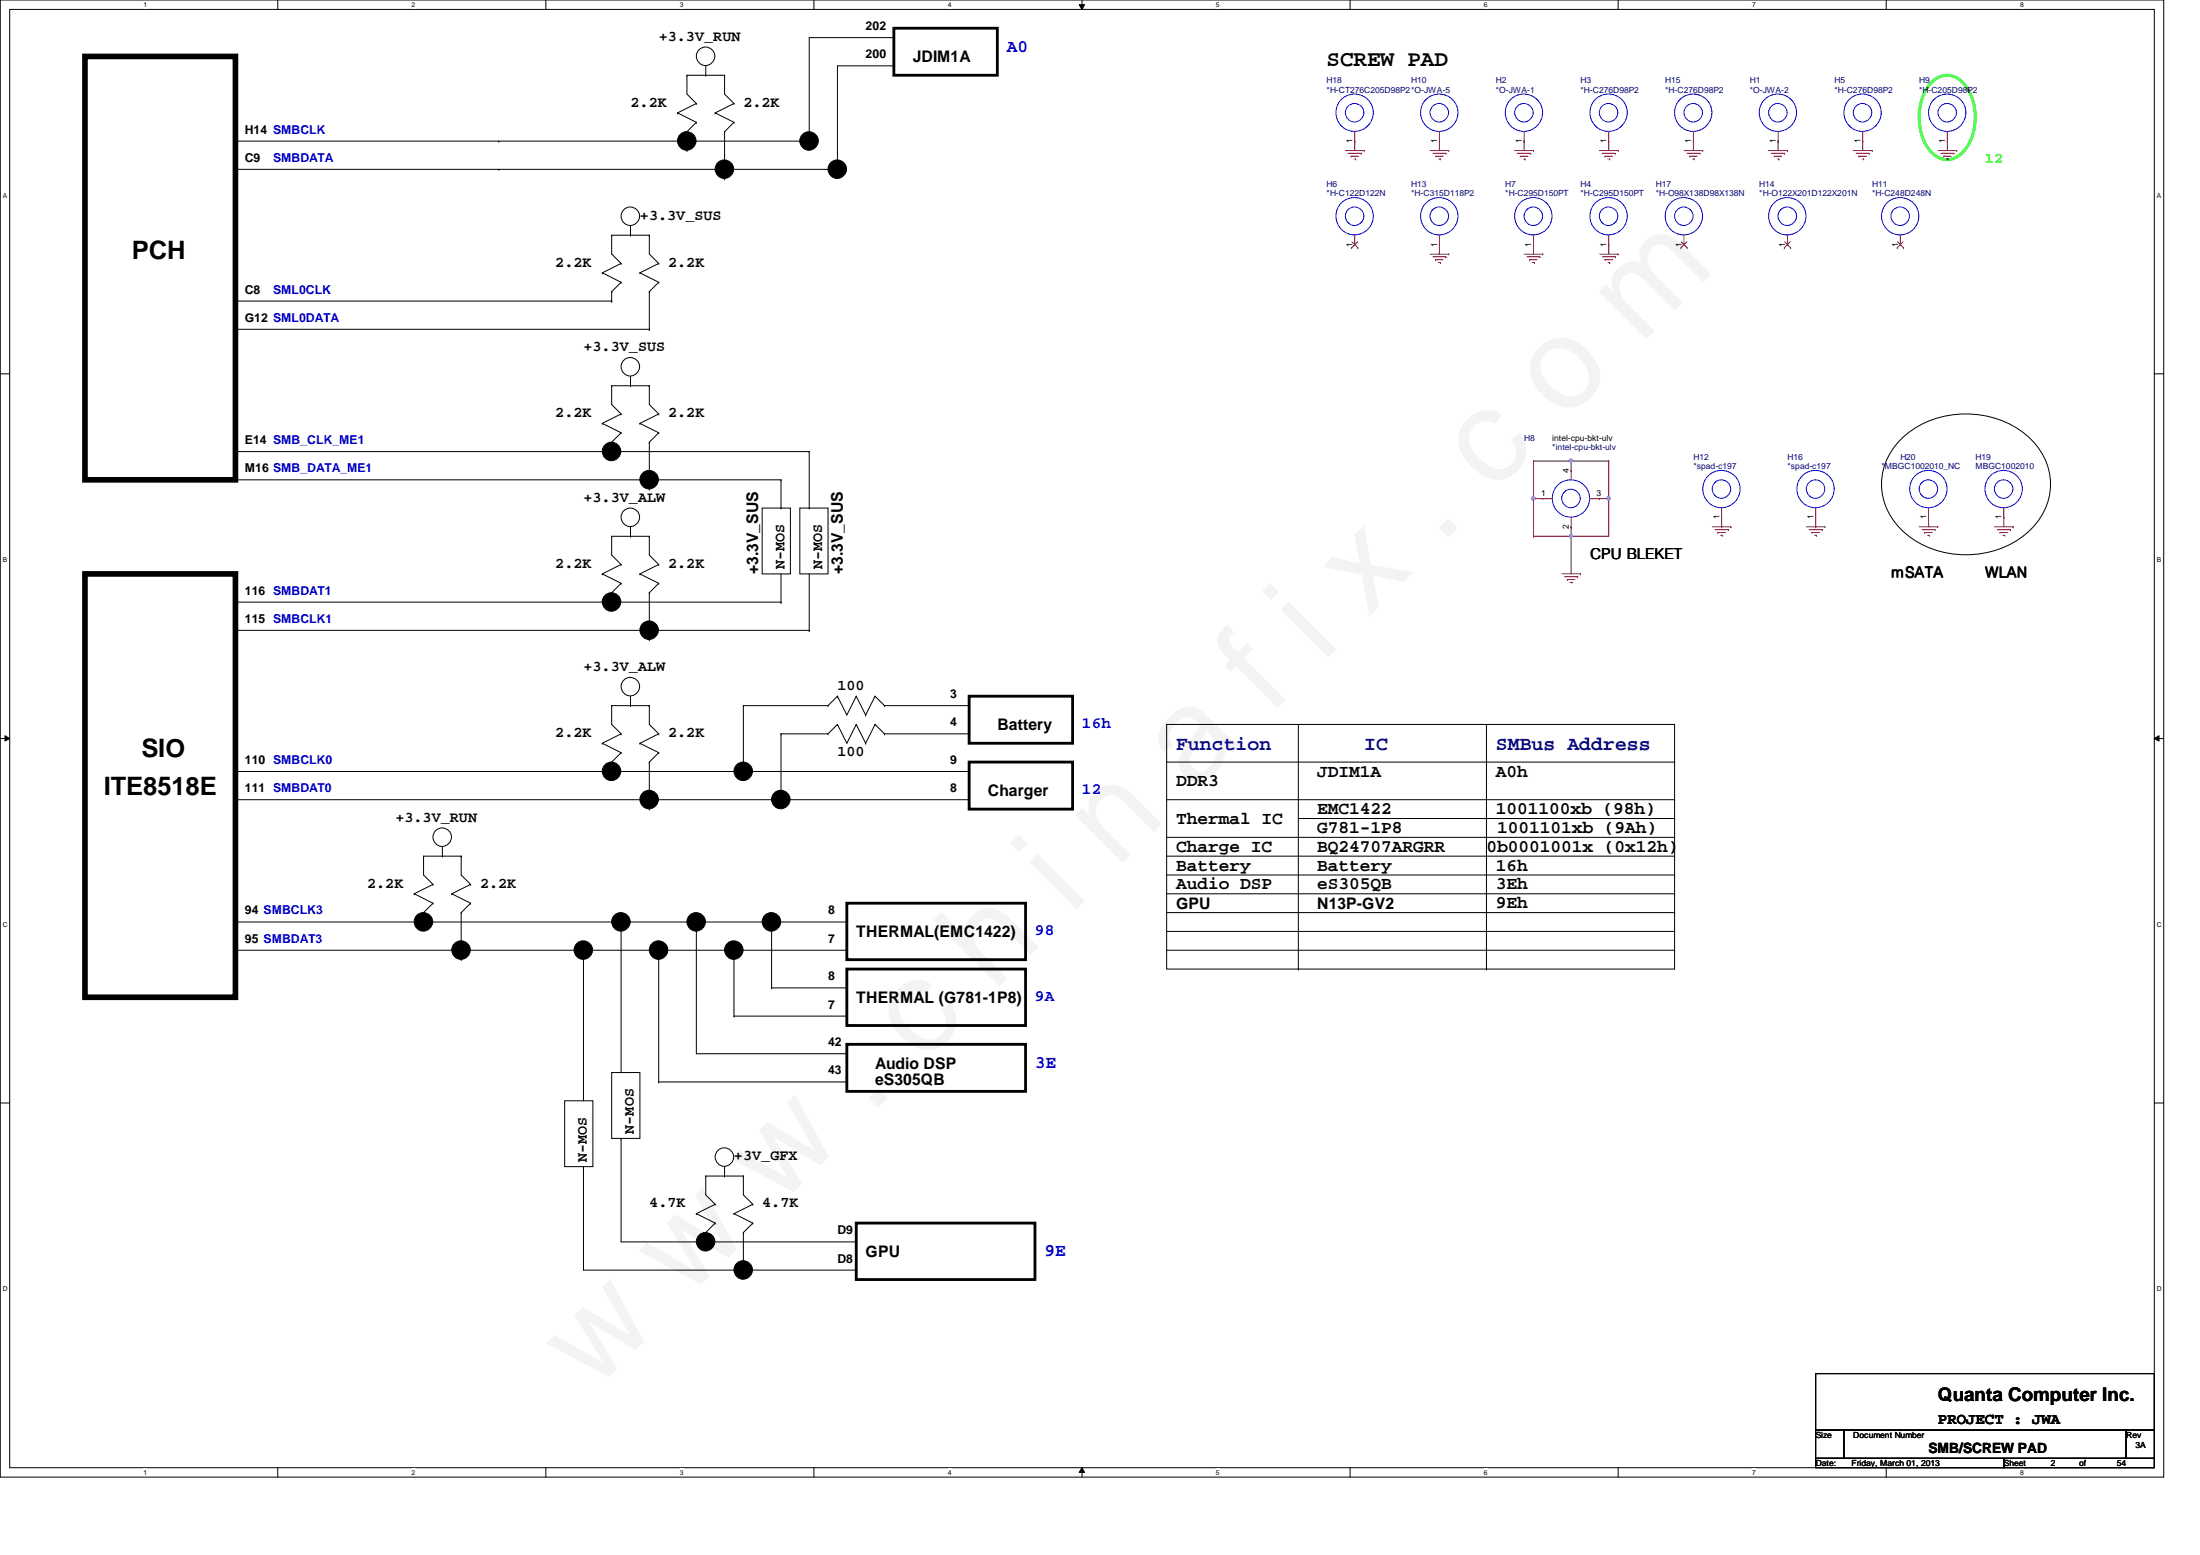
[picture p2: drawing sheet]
<svg xmlns="http://www.w3.org/2000/svg" width="297mm" height="210mm" viewBox="0 0 297 210" stroke-linecap="round" stroke-linejoin="round" font-family="sans-serif">
<path d="M0 0h292.1v199.4h-292.1zM1.3 1.3h289.6v196.8h-289.6z" fill="none" stroke="#000" stroke-width=".14"/>
<g fill="#fff">
<path d="M19.4 .1h.5v1h-.5z"/>
<path d="M19.4 198.2h.5v1.1h-.5z"/>
</g>
<path d="M37.5 0v1.3M37.5 198.1v1.3" fill="none" stroke="#000" stroke-width=".14"/>
<g fill="#fff">
<path d="M55.6 .1h.5v1h-.5z"/>
<path d="M55.6 198.2h.5v1.1h-.5z"/>
</g>
<path d="M73.7 0v1.3M73.7 198.1v1.3" fill="none" stroke="#000" stroke-width=".14"/>
<g fill="#fff">
<path d="M91.8 .1h.5v1h-.5z"/>
<path d="M91.8 198.2h.5v1.1h-.5z"/>
</g>
<path d="M109.9 0v1.3M109.9 198.1v1.3" fill="none" stroke="#000" stroke-width=".14"/>
<g fill="#fff">
<path d="M128 .1h.5v1h-.5z"/>
<path d="M128 198.2h.5v1.1h-.5z"/>
</g>
<path d="M145.7 .6h.7l-.3 .7zM146.1 0v1.3M146.1 198.1l.3 .7h-.7zM146.1 198.1v1.3" fill="none" stroke="#000" stroke-width=".14"/>
<path d="M145.7 .6h.7l-.3 .7zM146.1 198.1l.3 .7h-.7z" fill="#000"/>
<g fill="#fff">
<path d="M164.2 .1h.5v1h-.5z"/>
<path d="M164.2 198.2h.5v1.1h-.5z"/>
</g>
<path d="M182.3 0v1.3M182.3 198.1v1.3" fill="none" stroke="#000" stroke-width=".14"/>
<g fill="#fff">
<path d="M200.4 .1h.5v1h-.5z"/>
<path d="M200.4 198.2h.5v1.1h-.5z"/>
</g>
<path d="M218.5 0v1.3M218.5 198.1v1.3" fill="none" stroke="#000" stroke-width=".14"/>
<g fill="#fff">
<path d="M236.6 .1h.5v1h-.5z"/>
<path d="M236.6 198.2h.5v1.1h-.5z"/>
</g>
<path d="M254.7 0v1.3M254.7 198.1v1.3" fill="none" stroke="#000" stroke-width=".14"/>
<g fill="#fff">
<path d="M272.8 .1h.5v1h-.5z"/>
<path d="M272.8 198.2h.5v1.1h-.5z"/>
<path d="M.4 25.9h.5v1h-.5z"/>
<path d="M291.2 25.9h.6v1h-.6z"/>
<path d="M.4 75.1h.6v1h-.6z"/>
<path d="M291.2 75.1h.6v1h-.6z"/>
</g>
<path d="M0 50.5h1.3M290.9 50.5h1.2" fill="none" stroke="#000" stroke-width=".14"/>
<g fill="#fff">
<path d="M.4 124.3h.6v1h-.6z"/>
<path d="M291.2 124.3h.6v1h-.6z"/>
</g>
<path d="M0 99.7h1.3M.7 99.3l.6 .4-.6 .3zM290.9 99.7l.6-.4v.7zM290.9 99.7h1.2" fill="none" stroke="#000" stroke-width=".14"/>
<path d="M.7 99.3l.6 .4-.6 .3zM290.9 99.7l.6-.4v.7z" fill="#000"/>
<g fill="#fff">
<path d="M.4 173.5h.6v1h-.6z"/>
<path d="M291.2 173.5h.6v1h-.6z"/>
</g>
<g fill="none" stroke="#000" stroke-width=".14">
<path d="M31.8 19h76.2M67.3 19h.1M91.5 15.2h.1M91.5 15.2l2.5 1.3M92.7 10.2h.1M92.7 17.8h.1M92.7 10.2v2.5l1.3 1.3M92.7 17.8v2.5M92.7 10.2h5.1M94 14h.1M94 16.5h.1M94 14l-2.5 1.2"/>
<path d="M94 16.5l-1.3 1.3M95.3 10.2h.1M95.3 8.9v1.3M96.6 15.2h.1M96.6 15.2l2.5 1.3M97.8 10.2h.1M97.8 17.8h.1M97.8 10.2v2.5l1.3 1.3M97.8 17.8v6.3M99.1 14h.1M99.1 16.5h.1M99.1 14l-2.5 1.2"/>
<path d="M99.1 16.5l-1.3 1.3M108 19h.1M109.3 19h.1M120.7 5.1h.1M120.7 8.9h.1M120.7 5.1h-11.4v13.9M120.7 8.9h-7.6v14M31.8 22.9h81.3M67.3 22.9h.1M92.7 20.3h.1M97.8 24.1h.1M113.1 22.9h.1"/>
<path d="M31.8 40.6h50.8M31.8 44.4h55.9M256.9 59.1a13 13 0 0 1 17.1 0 8.3 8.3 0 0 1 0 12.6 13 13 0 0 1-17.1 0 8.4 8.4 0 0 1 0-12.6zM31.8 61h77.5M31.8 64.8h73.6M31.8 85.1h77.5M31.8 81.3h73.6M157.5 97.8h68.6v33h-68.6zM175.3 97.8v33M200.7 97.8v33M31.8 107.9h99M31.8 104.1h99"/>
<path d="M57.2 115.6h.1M57.2 115.6h5.1M57.2 115.6v2.5l1.3 1.3M58.5 119.4h.1M58.5 119.4l-2.6 1.2M59.7 115.6h.1M59.7 114.3v1.3M62.3 115.6h.1M62.3 115.6v2.5l1.2 1.3M63.5 119.4h.1M63.5 119.4l-2.5 1.2M157.5 102.9h68.6"/>
<path d="M157.5 107.9h68.6M157.5 113h68.6M157.5 115.6h68.6M157.5 118.1h68.6M175.3 110.5h50.8M31.8 128.3h72.4M31.8 124.5h72.4M55.9 120.6h.1M55.9 120.6l2.6 1.3M57.2 123.2h.1M58.5 121.9h.1M58.5 121.9l-1.3 1.3"/>
<path d="M61 120.6h.1M61 120.6l2.5 1.3M62.3 123.2h.1M62.3 129.5h.1M62.3 123.2v6.3M63.5 121.9h.1M63.5 121.9l-1.2 1.3M157.5 128.3h68.6M157.5 120.6h68.6M157.5 123.2h68.6M157.5 125.7h68.6M0 148.9h1.3"/>
<path d="M290.9 148.9h1.2M78.8 171.4h36.8M83.9 167.6h31.7M245.1 185.4h45.8v7.6h-45.8zM245.1 193h3.9v3.8h-3.9zM245.1 196.8h25.4v1.3h-25.4zM249 193h38.1v3.8h-38.1zM270.5 196.8h20.4v1.3h-20.4zM287.1 193h3.8v3.8h-3.8z"/>
<circle cx="92.7" cy="19" r="1.25"/>
<circle cx="95.3" cy="7.6" r="1.25"/>
<circle cx="109.2" cy="19" r="1.25"/>
<circle cx="97.8" cy="22.8" r="1.25"/>
<circle cx="113" cy="22.8" r="1.25"/>
<circle cx="59.7" cy="113" r="1.25"/>
<circle cx="57.2" cy="124.4" r="1.25"/>
<circle cx="62.2" cy="128.2" r="1.25"/>
</g>
<g fill="#000">
<circle cx="92.7" cy="19" r="1.25"/>
<circle cx="109.2" cy="19" r="1.25"/>
<circle cx="97.8" cy="22.8" r="1.25"/>
<circle cx="113" cy="22.8" r="1.25"/>
<circle cx="57.2" cy="124.4" r="1.25"/>
<circle cx="62.2" cy="128.2" r="1.25"/>
</g>
<path d="M120.7 3.8h14v6.4h-14z" fill="none" stroke="#000" stroke-width=".38"/>
<path d="M11.5 7.6h20.3v57.2h-20.3zM11.5 77.5h20.3v57.1h-20.3z" fill="none" stroke="#000" stroke-width=".76"/>
<path d="M261 10.9a2.82 2.82 0 0 1 4.3 .6 7.6 7.6 0 0 1 0 8.7 2.87 2.87 0 0 1-4.8 0 7.7 7.7 0 0 1 0-8.7z" fill="none" stroke="#0f0" stroke-width=".38"/>
<g fill="none" stroke="#800040" stroke-width=".14">
<path d="M182.9 19h.1M182.9 19v1.3M194.3 19h.1M194.3 19v1.3M205.8 19h.1M205.8 19v1.3M217.2 19h.1M217.2 19v1.3M228.6 19h.1M228.6 19v1.3M240.1 19h.1M240.1 19v1.3"/>
<path d="M251.5 19h.1M251.5 19v1.3M262.9 19h.1M262.9 19v1.3M245.1 71.1h.1M245.1 69.8v1.3M260.4 69.8h.1M260.4 69.8v1.3M270.5 69.8h.1M270.5 69.8v1.3"/>
</g>
<g fill="none" stroke="#f00" stroke-width=".14">
<path d="M182.9 19h.1M182.9 17.8v1.2M194.3 19h.1M194.3 17.8v1.2M205.8 19h.1M205.8 17.8v1.2M217.2 19h.1M217.2 17.8v1.2M228.6 19h.1M228.6 17.8v1.2M240.1 19h.1M240.1 17.8v1.2"/>
<path d="M251.5 19h.1M251.5 17.8v1.2M262.9 19h.1M262.9 17.8v1.2M181.6 20.3h2.6M182 20.7h1.8M182.4 21.1h.1M182.4 21.1h1M182.8 21.5h.2M183 21.5h.1M183.8 20.7h.1M184.2 20.3h.1"/>
<path d="M193.1 20.3h2.5M193.5 20.7h1.7M193.8 21.1h.1M193.8 21.1h1.1M194.2 21.5h.3M194.5 21.5h.1M195.2 20.7h.1M195.6 20.3h.1M204.5 20.3h2.5M204.9 20.7h1.8M205.3 21.1h.1M205.3 21.1h1"/>
<path d="M205.7 21.5h.2M205.9 21.5h.1M206.7 20.7h.1M207 20.3h.1M215.9 20.3h2.6M216.3 20.7h1.8M216.7 21.1h.1M216.7 21.1h1M217.1 21.5h.2M217.3 21.5h.1M218.1 20.7h.1M218.5 20.3h.1"/>
<path d="M227.4 20.3h2.5M227.7 20.7h1.8M228.1 21.1h.1M228.1 21.1h1M228.5 21.5h.3M228.8 21.5h.1M229.5 20.7h.1M229.9 20.3h.1M238.8 20.3h2.5M239.2 20.7h1.8M239.6 21.1h.1M239.6 21.1h1"/>
<path d="M239.9 21.5h.3M240.2 21.5h.1M241 20.7h.1M241.3 20.3h.1M241.3 33h.1M241.3 31.7v1.3M250.2 20.3h2.6M250.6 20.7h1.8M251 21.1h.1M251 21.1h1M251.4 21.5h.2M251.6 21.5h.1"/>
<path d="M252.4 20.7h.1M252.8 20.3h.1M256.6 33h.1M256.6 31.7v1.3M261.7 20.3h2.5M262 20.7h1.8M262.4 21.1h.1M262.4 21.1h1M262.8 21.5h.3M263.1 21.5h.1M263.8 20.7h.1M264.2 20.3h.1"/>
<path d="M243.9 71.1h2.5M244.3 71.5h1.7M244.6 71.9h.1M244.6 71.9h1.1M245 72.3h.3M245.1 69.8h.1M245.1 68.6v1.2M245.3 72.3h.1M246 71.5h.1M246.4 71.1h.1M259.1 71.1h2.6M259.5 71.5h1.8"/>
<path d="M259.9 71.9h.1M259.9 71.9h1M260.3 72.3h.2M260.4 69.8h.1M260.4 68.6v1.2M260.5 72.3h.1M261.3 71.5h.1M261.7 71.1h.1M269.3 71.1h2.5M269.7 71.5h1.7M270 71.9h.1M270 71.9h1.1"/>
<path d="M270.4 72.3h.3M270.5 69.8h.1M270.5 68.6v1.2M270.7 72.3h.1M271.4 71.5h.1M271.8 71.1h.1"/>
</g>
<g fill="none" stroke="#00f" stroke-width=".14">
<circle cx="182.9" cy="15.2" r="2.52"/>
<circle cx="182.9" cy="15.2" r="1.25"/>
<circle cx="194.3" cy="15.2" r="2.52"/>
<circle cx="194.3" cy="15.2" r="1.25"/>
<circle cx="205.8" cy="15.2" r="2.52"/>
<circle cx="205.8" cy="15.2" r="1.25"/>
<circle cx="217.2" cy="15.2" r="2.52"/>
<circle cx="217.2" cy="15.2" r="1.25"/>
<circle cx="228.6" cy="15.2" r="2.52"/>
<circle cx="228.6" cy="15.2" r="1.25"/>
<circle cx="240" cy="15.2" r="2.52"/>
<circle cx="240" cy="15.2" r="1.25"/>
<circle cx="251.5" cy="15.2" r="2.52"/>
<circle cx="251.5" cy="15.2" r="1.25"/>
<circle cx="262.9" cy="15.2" r="2.52"/>
<circle cx="262.9" cy="15.2" r="1.25"/>
<circle cx="241.3" cy="29.2" r="2.52"/>
<circle cx="241.3" cy="29.2" r="1.25"/>
<circle cx="256.6" cy="29.2" r="2.52"/>
<circle cx="256.6" cy="29.2" r="1.25"/>
<circle cx="245.1" cy="66" r="2.52"/>
<circle cx="245.1" cy="66" r="1.25"/>
<circle cx="260.4" cy="66" r="2.52"/>
<circle cx="260.4" cy="66" r="1.25"/>
<circle cx="270.5" cy="66" r="2.52"/>
<circle cx="270.5" cy="66" r="1.25"/>
</g>
<path d="M240.9 33.4h.1M241 32.6l.8 .8M241.7 32.6l-.8 .8M241.8 33.4h.1M256.2 33.4h.1M256.2 32.6l.8 .8M257 32.6l-.8 .8M257 33.4h.1" fill="none" stroke="#804000" stroke-width=".14"/>
<text font-size="17.6" fill="#f0f" x="80.1" y="188" transform="rotate(-45 80.1 188)">w w w . c h i n a f i x . c o m</text>
<g font-size="3.4">
<text x="17.8" y="34.9">PCH</text>
<text x="14" y="107.3">ITE8518E</text>
<text x="19.1" y="102.2">SIO</text>
</g>
<text font-size="3" x="179.1" y="8.9">SCREW PAD</text>
<text font-size="2.7" fill="#0000a0" x="158.8" y="101.3">Function</text>
<g font-size="2.7" fill="#000080">
<text x="184.2" y="101.3">IC</text>
<text x="202" y="101.3">SMBus Address</text>
</g>
<text font-size="2.5" x="261.7" y="189.1">Quanta Computer Inc.</text>
<g font-size="2.4" fill="#00f">
<text x="135.9" y="7">A0</text>
<text x="139.7" y="144.2">3E</text>
<text x="141" y="169.6">9E</text>
</g>
<g font-size="2.4">
<text x="158.8" y="106.1">DDR3</text>
<text x="177.8" y="104.8">JDIM1A</text>
<text x="202" y="104.8">A0h</text>
<text x="158.8" y="111.2">Thermal IC</text>
<text x="177.8" y="109.9">EMC1422</text>
<text x="177.8" y="112.4">G781-1P8</text>
<text x="202" y="109.9">1001100xb (98h)</text>
<text x="202.1" y="112.4">1001101xb (9Ah)</text>
<text x="158.8" y="115">Charge IC</text>
<text x="158.8" y="117.5">Battery</text>
<text x="177.8" y="115">BQ24707ARGRR</text>
<text x="177.8" y="117.5">Battery</text>
<text x="200.7" y="115">0b0001001x (0x12h)</text>
<text x="202" y="117.5">16h</text>
<text x="158.8" y="120.1">Audio DSP</text>
<text x="177.8" y="120.1">eS305QB</text>
<text x="202" y="122.6">9Eh</text>
<text x="202" y="120.1">3Eh</text>
</g>
<g font-size="2.2">
<text x="123.2" y="8.4">JDIM1A</text>
<text x="102.4" y="77.5" transform="rotate(-90 102.4 77.5)">+3.3V_SUS</text>
<text x="113.8" y="77.5" transform="rotate(-90 113.8 77.5)">+3.3V_SUS</text>
<text x="134.7" y="98.6">Battery</text>
<text x="133.4" y="107.4">Charger</text>
<text x="158.8" y="122.7">GPU</text>
<text x="177.8" y="122.7">N13P-GV2</text>
<text x="115.6" y="126.5">THERMAL(EMC1422)</text>
<text x="115.6" y="135.4">THERMAL (G781-1P8)</text>
<text x="118.1" y="144.3">Audio DSP</text>
<text x="118.1" y="146.5">eS305QB</text>
<text x="116.9" y="169.7">GPU</text>
<text x="261.7" y="192.3">PROJECT : JWA</text>
</g>
<g font-size="2.2" fill="#00f">
<text x="146.1" y="98.3">16h</text>
<text x="146.1" y="107.2">12</text>
<text x="139.7" y="126.2">98</text>
<text x="139.7" y="135.1">9A</text>
</g>
<g font-size="2">
<text x="88.9" y="5.5">+3.3V_RUN</text>
<text x="85.1" y="14.4">2.2K</text>
<text x="100.4" y="14.4">2.2K</text>
<text x="86.4" y="29.6">+3.3V_SUS</text>
<text x="75" y="36">2.2K</text>
<text x="90.2" y="36">2.2K</text>
<text x="78.8" y="47.4">+3.3V_SUS</text>
<text x="75" y="56.3">2.2K</text>
<text x="90.2" y="56.3">2.2K</text>
<text x="78.8" y="67.7">+3.3V_ALW</text>
<text x="75" y="76.6">2.2K</text>
<text x="90.2" y="76.6">2.2K</text>
<text x="105.9" y="76.8" transform="rotate(-90 105.9 76.8)">N-MOS</text>
<text x="111" y="76.8" transform="rotate(-90 111 76.8)">N-MOS</text>
<text x="214.8" y="75.4">CPU BLEKET</text>
<text x="255.3" y="77.9">mSATA</text>
<text x="268" y="78">WLAN</text>
<text x="78.8" y="90.6">+3.3V_ALW</text>
<text x="113.1" y="93.1">100</text>
<text x="75" y="99.5">2.2K</text>
<text x="90.2" y="99.5">2.2K</text>
<text x="113.1" y="102">100</text>
<text x="53.4" y="110.9">+3.3V_RUN</text>
<text x="49.6" y="119.8">2.2K</text>
<text x="64.8" y="119.8">2.2K</text>
<text x="85.6" y="153" transform="rotate(-90 85.6 153)">N-MOS</text>
<text x="79.2" y="156.8" transform="rotate(-90 79.2 156.8)">N-MOS</text>
<text x="99.1" y="156.6">+3V_GFX</text>
<text x="87.7" y="163">4.7K</text>
<text x="102.9" y="163">4.7K</text>
</g>
<text font-size="2" fill="#0f0" x="268" y="22">12</text>
<text font-size="1.9" x="260.4" y="196.1">SMB/SCREW PAD</text>
<g font-size="1.7">
<text x="116.9" y="4.1">202</text>
<text x="116.9" y="7.9">200</text>
<text x="33.1" y="18">H14 SMBCLK</text>
<text x="33.1" y="21.8">C9</text>
<text x="33.1" y="39.6">C8</text>
<text x="33.1" y="43.4">G12 SML0DATA</text>
<text x="33.1" y="59.9">E14 SMB_CLK_ME1</text>
<text x="33.1" y="63.8">M16 SMB_DATA_ME1</text>
<text x="33.1" y="80.3">116 SMBDAT1</text>
<text x="33.1" y="84.1">115 SMBCLK1</text>
<text x="128.3" y="94.2">3</text>
<text x="128.3" y="98">4</text>
<text x="33.1" y="103.1">110 SMBCLK0</text>
<text x="33.1" y="106.9">111 SMBDAT0</text>
<text x="128.3" y="103.1">9</text>
<text x="128.3" y="106.9">8</text>
<text x="33.1" y="123.4">94 SMBCLK3</text>
<text x="111.8" y="123.4">8</text>
<text x="33.1" y="127.3">95 SMBDAT3</text>
<text x="111.8" y="127.3">7</text>
<text x="111.8" y="132.3">8</text>
<text x="111.8" y="136.1">7</text>
<text x="111.8" y="141.2">42</text>
<text x="111.8" y="145">43</text>
<text x="113.1" y="166.6">D9</text>
<text x="113.1" y="170.4">D8</text>
</g>
<g font-size="1.7" fill="#00f">
<text x="36.9" y="21.8">SMBDATA</text>
<text x="36.9" y="39.6">SML0CLK</text>
</g>
<g font-size="1.1" fill="#000080">
<text x="179.1" y="11.3">H18</text>
<text x="190.5" y="11.3">H10</text>
<text x="202" y="11.3">H2</text>
<text x="213.4" y="11.3">H3</text>
<text x="224.8" y="11.3">H15</text>
<text x="236.3" y="11.3">H1</text>
<text x="247.7" y="11.3">H5</text>
<text x="259.1" y="11.3">H9</text>
<text x="179.1" y="12.5">*H-CT276C205D98P2*O-JWA-5</text>
<text x="202" y="12.5">*O-JWA-1</text>
<text x="213.4" y="12.5">*H-C276D98P2</text>
<text x="224.8" y="12.5">*H-C276D98P2</text>
<text x="236.3" y="12.5">*O-JWA-2</text>
<text x="247.7" y="12.5">*H-C276D98P2</text>
<text x="259.1" y="12.5">*H-C205D98P2</text>
<text x="179.1" y="25.2">H6</text>
<text x="179.1" y="26.5">*H-C122D122N</text>
<text x="190.5" y="25.2">H13</text>
<text x="190.5" y="26.5">*H-C315D118P2</text>
<text x="203.2" y="25.2">H7</text>
<text x="203.2" y="26.5">*H-C295D150PT</text>
<text x="213.4" y="25.2">H4</text>
<text x="213.4" y="26.5">*H-C295D150PT</text>
<text x="223.6" y="25.2">H17</text>
<text x="223.6" y="26.5">*H-O98X138D98X138N</text>
<text x="237.5" y="25.2">H14</text>
<text x="237.5" y="26.5">*H-O122X201D122X201N</text>
<text x="252.8" y="25.2">H11</text>
<text x="252.8" y="26.5">*H-C248D248N</text>
<text x="205.8" y="59.5">H8</text>
<text x="209.6" y="60.8">*intel-cpu-bkt-ulv</text>
<text x="228.6" y="62.1">H12</text>
<text x="228.6" y="63.3">*spad-c197</text>
<text x="241.3" y="62.1">H16</text>
<text x="241.3" y="63.3">*spad-c197</text>
<text x="254" y="63.3">*MBGC1002010_NC</text>
<text x="256.6" y="62.1">H20</text>
<text x="266.7" y="62.1">H19</text>
<text x="266.7" y="63.3">MBGC1002010</text>
</g>
<g font-size="1.1">
<text x="182.6" y="19.3" transform="rotate(-90 182.6 19.3)">1</text>
<text x="194.1" y="19.3" transform="rotate(-90 194.1 19.3)">1</text>
<text x="205.5" y="19.3" transform="rotate(-90 205.5 19.3)">1</text>
<text x="216.9" y="19.3" transform="rotate(-90 216.9 19.3)">1</text>
<text x="228.3" y="19.3" transform="rotate(-90 228.3 19.3)">1</text>
<text x="239.8" y="19.3" transform="rotate(-90 239.8 19.3)">1</text>
<text x="251.2" y="19.3" transform="rotate(-90 251.2 19.3)">1</text>
<text x="262.6" y="19.3" transform="rotate(-90 262.6 19.3)">1</text>
<text x="182.6" y="33.3" transform="rotate(-90 182.6 33.3)">1</text>
<text x="194.1" y="33.3" transform="rotate(-90 194.1 33.3)">1</text>
<text x="206.8" y="33.3" transform="rotate(-90 206.8 33.3)">1</text>
<text x="216.9" y="33.3" transform="rotate(-90 216.9 33.3)">1</text>
<text x="227.1" y="33.3" transform="rotate(-90 227.1 33.3)">1</text>
<text x="241" y="33.3" transform="rotate(-90 241 33.3)">1</text>
<text x="256.3" y="33.3" transform="rotate(-90 256.3 33.3)">1</text>
<text x="209.6" y="59.5">intel-cpu-bkt-ulv</text>
<text x="211.8" y="63.9" transform="rotate(-90 211.8 63.9)">4</text>
<text x="208.1" y="67">1</text>
<text x="211.8" y="71.4" transform="rotate(-90 211.8 71.4)">2</text>
<text x="215.6" y="67">3</text>
<text x="232.2" y="70.1" transform="rotate(-90 232.2 70.1)">1</text>
<text x="244.9" y="70.1" transform="rotate(-90 244.9 70.1)">1</text>
<text x="260.1" y="70.1" transform="rotate(-90 260.1 70.1)">1</text>
<text x="270.3" y="70.1" transform="rotate(-90 270.3 70.1)">1</text>
<text x="245.1" y="194.1">Size</text>
<text x="245.1" y="198">Date:</text>
<text x="250" y="198">Friday, March 01, 2013</text>
<text x="250.2" y="194.1">Document Number</text>
<text x="270.5" y="198">Sheet</text>
<text x="276.9" y="198">2</text>
<text x="280.7" y="198">of</text>
<text x="285.8" y="198">54</text>
<text x="287.1" y="194.1">Rev</text>
<text x="288.3" y="195.4">3A</text>
</g>
<g font-size=".9">
<text x="19.4" y=".9">1</text>
<text x="55.6" y=".9">2</text>
<text x="91.8" y=".9">3</text>
<text x="128" y=".9">4</text>
<text x="164.2" y=".9">5</text>
<text x="200.4" y=".9">6</text>
<text x="236.6" y=".9">7</text>
<text x="272.8" y=".9">8</text>
<text x=".4" y="26.7">A</text>
<text x="291.2" y="26.7">A</text>
<text x=".4" y="75.9">B</text>
<text x="291.2" y="75.9">B</text>
<text x=".4" y="125.1">C</text>
<text x="291.2" y="125.1">C</text>
<text x=".4" y="174.3">D</text>
<text x="291.2" y="174.3">D</text>
<text x="19.4" y="199.1">1</text>
<text x="55.6" y="199.1">2</text>
<text x="91.8" y="199.1">3</text>
<text x="128" y="199.1">4</text>
<text x="164.2" y="199.1">5</text>
<text x="200.4" y="199.1">6</text>
<text x="236.6" y="199.1">7</text>
<text x="272.8" y="199.1">8</text>
</g>
</svg>
